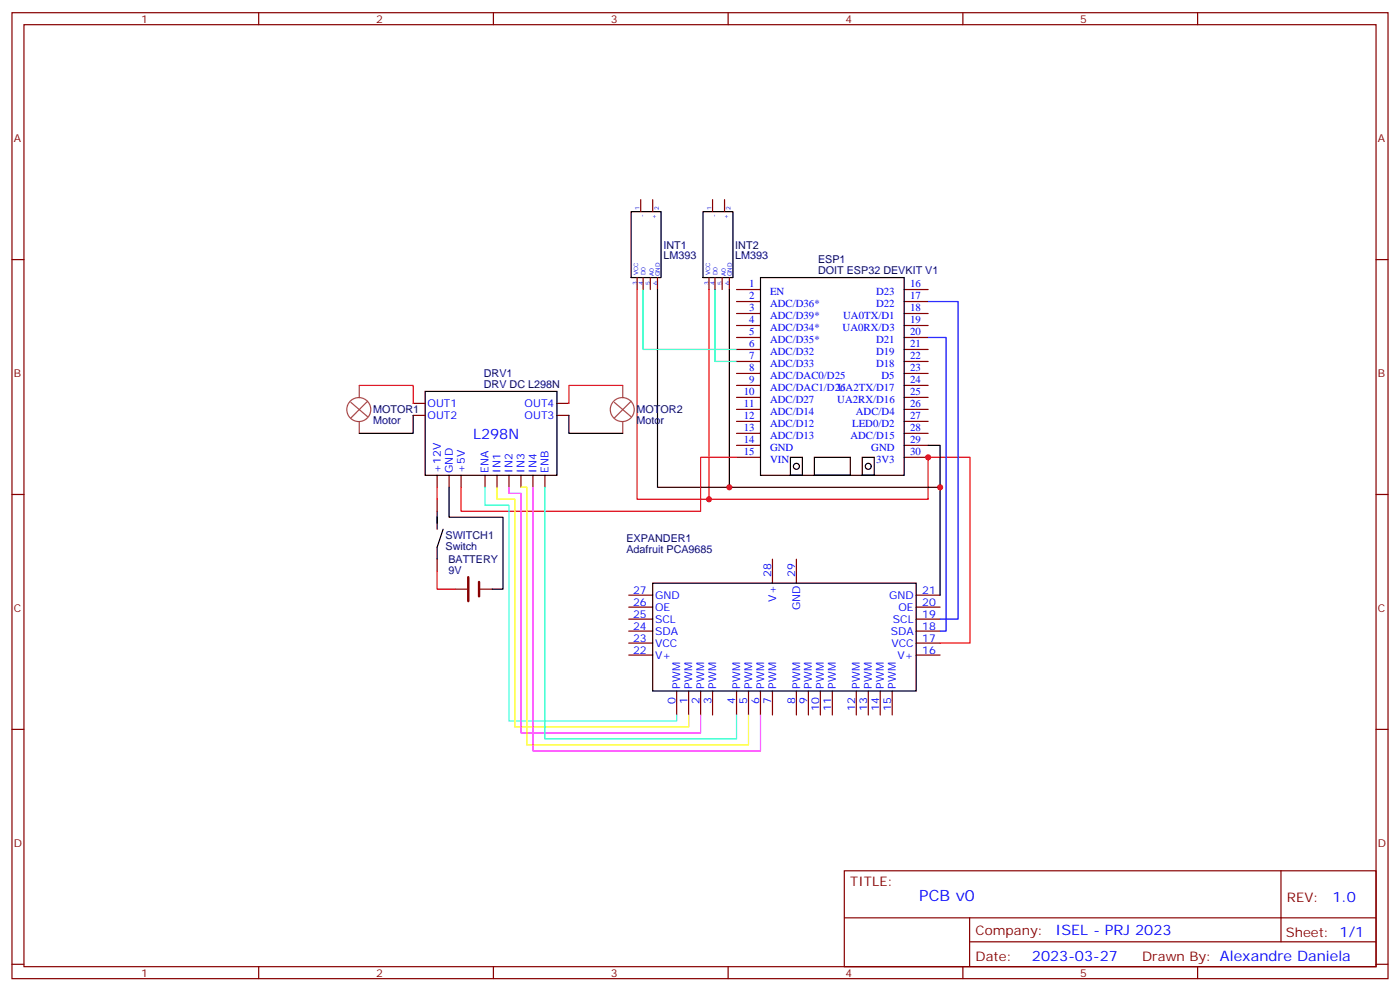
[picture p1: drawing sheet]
<svg xmlns="http://www.w3.org/2000/svg" width="412mm" height="292mm" viewBox="0 0 412 292" stroke-linecap="round" stroke-linejoin="round" font-family="sans-serif">
<g fill="none" stroke="#870000" stroke-width=".35">
<path d="M3.5 3.7h405.4v284.4h-405.4zM7.1 7.3h398.2v277.3h-398.2zM76.2 3.7v3.6M145.3 3.7v3.6M214.5 3.7v3.6M283.6 3.7v3.6M352.8 3.7v3.6M188.7 58.8v3.5M192.3 58.8v3.5M209.9 58.8v3.5M213.4 58.8v3.5M3.5 76.4h3.6"/>
<path d="M405.3 76.4h3.6M187.7 81.7v3.5M189.4 81.7v3.5M191.6 81.7v3.5M193.7 81.7v3.5M208.8 81.7v3.5M210.6 81.7v3.5M212.7 81.7v3.5M214.8 81.7v3.5M217 85.2h7M217 88.8h7M217 92.3h7"/>
<path d="M217 95.8h7M217 99.3h7M266.3 85.2h7.1M266.3 88.8h7.1M266.3 92.3h7.1M266.3 95.8h7.1M266.3 99.3h7.1M121.7 118.7h3.5M164 118.7h3.6M217 117h7M217 102.9h7M217 106.4h7"/>
<path d="M217 109.9h7M217 113.5h7M266.3 117h7.1M266.3 102.9h7.1M266.3 106.4h7.1M266.3 109.9h7.1M266.3 113.5h7.1M121.7 122.3h3.5M128.8 139.9v3.5M132.3 139.9v3.5M135.8 139.9v3.5M142.9 139.9v3.5"/>
<path d="M146.4 139.9v3.5M149.9 139.9v3.5M153.5 139.9v3.5M157 139.9v3.5M160.5 139.9v3.5M164 122.3h3.6M217 120.5h7M217 124h7M217 127.6h7M217 131.1h7M217 134.6h7M266.3 120.5h7.1"/>
<path d="M266.3 124h7.1M266.3 127.6h7.1M266.3 131.1h7.1M266.3 134.6h7.1M3.5 145.6h3.6M128.8 147v3.5M405.3 145.6h3.6M128.8 164.6v3.5M134.1 173.4h3.5M141.5 173.4h3.5M185.2 178.7h7.1M185.2 175.2h7.1"/>
<path d="M227.5 164.6v7.1M234.6 164.6v7.1M269.9 178.7h7M269.9 175.2h7M185.2 192.8h7.1M185.2 189.3h7.1M185.2 185.8h7.1M185.2 182.2h7.1M269.9 192.8h7M269.9 189.3h7M269.9 185.8h7M269.9 182.2h7"/>
<path d="M3.5 214.7h3.6M199.3 203.4v7.1M202.8 203.4v7.1M206.4 203.4v7.1M209.9 203.4v7.1M217 203.4v7.1M220.5 203.4v7.1M224 203.4v7.1M227.5 203.4v7.1M234.6 203.4v7.1M238.1 203.4v7.1M241.7 203.4v7.1"/>
<path d="M245.2 203.4v7.1M252.2 203.4v7.1M255.8 203.4v7.1M259.3 203.4v7.1M262.8 203.4v7.1M405.3 214.7h3.6M248.7 256.3h156.6v28.3h-156.6zM377.3 256.4v20.8M248.7 270.2h156.5M285.6 277.2h119.6M285.6 270.2v14.1M3.5 283.8h3.6"/>
<path d="M76.2 284.6v3.5M145.3 284.6v3.5M214.5 284.6v3.5M283.6 284.6v3.5M352.8 284.6v3.5M405.3 283.8h3.6"/>
</g>
<g fill="none" stroke="#000" stroke-width=".35">
<path d="M185.9 81.7v-19.4h8.8v19.4h-8.8M193.7 85.2v58.2h21.1M207.1 81.7v-19.4h8.8v19.4h-8.8M214.8 85.2v58.2h62.1v-12.3h-3.5M224 81.7h42.3v58.2h-42.3zM125.2 115.2h38.8v24.7h-38.8zM121.7 122.3v5.3h-15.9M167.6 122.3v5.3h15.8M232.8 134.6h3.6v5.3h-3.6zM239.9 134.6h10.6v5.3h-10.6zM254 134.6h3.5v5.3h-3.5zM128.8 150.5v5.3"/>
<path d="M130.5 155.8l-1.7 5.3v3.5M132.3 143.4v8.9h15.9v21.1h-3.2M276.9 143.4v31.8M192.3 171.7h77.6v31.7h-77.6z"/>
<circle cx="234.6" cy="137.3" r=".88"/>
<circle cx="255.8" cy="137.3" r=".88"/>
</g>
<path d="M187.7 85.2v61.8h85.7v-12.4h12.4v54.7h-8.9M208.8 85.2v61.8M105.8 113.5h15.9v5.2M183.4 113.5h-15.8v5.2M217 134.6h-10.6v15.9h-70.6v-7.1M128.8 143.4v3.6M128.8 168.1v5.3h5.3" fill="none" stroke="#f00" stroke-width=".35"/>
<path d="M189.4 85.2v17.7h27.6M210.6 85.2v21.2h6.4" fill="none" stroke="#0f0" stroke-width=".35"/>
<g fill="none" stroke="#a64a4a" stroke-width=".35">
<path d="M103.4 118.4l4.9 4.3M105.8 113.5v3.4M108.3 118.1l-4.9 4.9M181 118.4l4.9 4.3M183.4 113.5v3.4M185.9 118.1l-4.9 4.9M105.8 124.1v3.5M183.4 124.1v3.5"/>
<circle cx="105.7" cy="120.6" r="3.5"/>
<circle cx="183.3" cy="120.6" r="3.5"/>
</g>
<path d="M137.9 169.9v7.1M141.1 171.3v4.2" fill="none" stroke="#870000" stroke-width=".71"/>
<path d="M273.4 99.3h5.3v86.5h-1.8M273.4 88.8h8.8v93.4h-5.3" fill="none" stroke="#00f" stroke-width=".35"/>
<path d="M142.9 143.4v5.3h7v63.5h49.4v-1.7M160.5 143.4v74.1h56.5v-7" fill="none" stroke="#0ff" stroke-width=".35"/>
<path d="M146.4 143.4v3.6h5.3v67h51.1v-3.5M153.5 143.4h1.7v75.9h65.3v-8.8" fill="none" stroke="#ff0" stroke-width=".35"/>
<path d="M149.9 143.4v1.8h3.6v70.6h52.9v-5.3M157 143.4v77.7h67v-10.6" fill="none" stroke="#f0f" stroke-width=".35"/>
<g fill="#c00">
<circle cx="208.8" cy="147" r=".88"/>
<circle cx="214.8" cy="143.4" r=".88"/>
<circle cx="276.9" cy="143.4" r=".88"/>
<circle cx="273.4" cy="134.6" r=".88"/>
</g>
<text font-size="4.6" fill="#00f" x="270.8" y="265.4">PCB v0</text>
<g font-size="4.2" fill="#00f">
<text x="139.3" y="129.3">L298N</text>
<text x="392.5" y="265.6">1.0</text>
<text x="310.9" y="275.2">ISEL - PRJ 2023</text>
<text x="304" y="283">2023-03-27</text>
</g>
<g font-size="3.9" fill="#800">
<text x="250.5" y="260.9">TITLE:</text>
<text x="379.1" y="265.6">REV:</text>
<text x="287.4" y="275.1">Company:</text>
<text x="378.7" y="275.7">Sheet: 1/1</text>
<text x="287.4" y="282.8">Date:</text>
<text x="336.4" y="282.9">Drawn By: Alexandre Daniela</text>
</g>
<g font-size="3.2" fill="#800">
<text x="41.6" y="6.7">1</text>
<text x="110.8" y="6.7">2</text>
<text x="179.9" y="6.7">3</text>
<text x="249.1" y="6.7">4</text>
<text x="318.2" y="6.7">5</text>
<text x="4.1" y="41.8">A</text>
<text x="405.9" y="41.8">A</text>
<text x="4.1" y="111">B</text>
<text x="405.9" y="111">B</text>
<text x="4.1" y="180.1">C</text>
<text x="405.9" y="180.1">C</text>
<text x="4.1" y="249.3">D</text>
<text x="405.9" y="249.3">D</text>
<text x="41.6" y="287.5">1</text>
<text x="110.8" y="287.5">2</text>
<text x="179.9" y="287.5">3</text>
<text x="249.1" y="287.5">4</text>
<text x="318.2" y="287.5">5</text>
</g>
<g font-size="3.2" fill="#000080">
<text x="195.4" y="76.3">LM393</text>
<text x="195.4" y="73.2">INT1</text>
<text x="216.6" y="76.3">LM393</text>
<text x="216.6" y="73.2">INT2</text>
<text x="241" y="77.4">ESP1</text>
<text x="241" y="80.6">DOIT ESP32 DEVKIT V1</text>
<text x="142.5" y="110.9">DRV1</text>
<text x="142.5" y="114.2">DRV DC L298N</text>
<text x="109.9" y="124.8">Motor</text>
<text x="109.9" y="121.7">MOTOR1</text>
<text x="187.5" y="124.8">Motor</text>
<text x="187.5" y="121.7">MOTOR2</text>
<text x="131.2" y="161.8">Switch</text>
<text x="131.2" y="158.7">SWITCH1</text>
<text x="184.5" y="159.6">EXPANDER1</text>
<text x="132.1" y="165.7">BATTERY</text>
<text x="184.5" y="162.8">Adafruit PCA9685</text>
<text x="132.1" y="168.8">9V</text>
</g>
<g font-size="3.2" fill="#00f">
<text x="220.7" y="84.5">1</text>
<text x="220.7" y="88.1">2</text>
<text x="226.8" y="86.8">EN</text>
<text x="258.1" y="86.8">D23</text>
<text x="268.1" y="84.5">16</text>
<text x="268.1" y="88.1">17</text>
<text x="220.7" y="91.6">3</text>
<text x="220.7" y="95.1">4</text>
<text x="226.8" y="90.3">ADC/D36*</text>
<text x="226.8" y="93.9">ADC/D39*</text>
<text x="248.4" y="93.9">UA0TX/D1</text>
<text x="258.1" y="90.3">D22</text>
<text x="268.1" y="91.6">18</text>
<text x="268.1" y="95.1">19</text>
<text x="220.7" y="98.6">5</text>
<text x="226.8" y="97.4">ADC/D34*</text>
<text x="226.8" y="100.9">ADC/D35*</text>
<text x="248.2" y="97.4">UA0RX/D3</text>
<text x="258.1" y="100.9">D21</text>
<text x="268.1" y="98.6">20</text>
<text x="220.7" y="102.2">6</text>
<text x="220.7" y="105.7">7</text>
<text x="226.8" y="104.5">ADC/D32</text>
<text x="226.8" y="108">ADC/D33</text>
<text x="258.1" y="104.5">D19</text>
<text x="258.1" y="108">D18</text>
<text x="268.1" y="102.2">21</text>
<text x="268.1" y="105.7">22</text>
<text x="220.7" y="109.2">8</text>
<text x="220.7" y="112.7">9</text>
<text x="226.8" y="111.5">ADC/DAC0/D25</text>
<text x="259.7" y="111.5">D5</text>
<text x="268.1" y="109.2">23</text>
<text x="268.1" y="112.7">24</text>
<text x="125.9" y="119.8">OUT1</text>
<text x="154.5" y="119.8">OUT4</text>
<text x="219.1" y="116.3">10</text>
<text x="219.1" y="119.8">11</text>
<text x="226.8" y="118.6">ADC/D27</text>
<text x="226.8" y="115">ADC/DAC1/D26</text>
<text x="246.6" y="118.6">UA2RX/D16</text>
<text x="246.8" y="115">UA2TX/D17</text>
<text x="268.1" y="116.3">25</text>
<text x="268.1" y="119.8">26</text>
<text x="125.9" y="123.3">OUT2</text>
<text x="154.5" y="123.3">OUT3</text>
<text x="219.1" y="123.3">12</text>
<text x="226.8" y="122.1">ADC/D14</text>
<text x="226.8" y="125.6">ADC/D12</text>
<text x="251" y="125.6">LED0/D2</text>
<text x="252.1" y="122.1">ADC/D4</text>
<text x="268.1" y="123.3">27</text>
<text x="219.1" y="126.9">13</text>
<text x="219.1" y="130.4">14</text>
<text x="226.8" y="129.2">ADC/D13</text>
<text x="250.5" y="129.2">ADC/D15</text>
<text x="268.1" y="126.9">28</text>
<text x="268.1" y="130.4">29</text>
<text x="219.1" y="133.9">15</text>
<text x="226.8" y="132.7">GND</text>
<text x="226.8" y="136.2">VIN</text>
<text x="256.7" y="132.7">GND</text>
<text x="258.1" y="136.2">3V3</text>
<text x="268.1" y="133.9">30</text>
<text x="129.8" y="139.2" transform="rotate(-90 129.8 139.2)">+12V</text>
<text x="133.3" y="139.2" transform="rotate(-90 133.3 139.2)">GND</text>
<text x="136.9" y="139.2" transform="rotate(-90 136.9 139.2)">+5V</text>
<text x="143.9" y="139.2" transform="rotate(-90 143.9 139.2)">ENA</text>
<text x="147.5" y="139.2" transform="rotate(-90 147.5 139.2)">IN1</text>
<text x="151" y="139.2" transform="rotate(-90 151 139.2)">IN2</text>
<text x="154.5" y="139.2" transform="rotate(-90 154.5 139.2)">IN3</text>
<text x="158" y="139.2" transform="rotate(-90 158 139.2)">IN4</text>
<text x="161.6" y="139.2" transform="rotate(-90 161.6 139.2)">ENB</text>
<text x="227.2" y="169.9" transform="rotate(-90 227.2 169.9)">28</text>
<text x="234.2" y="169.9" transform="rotate(-90 234.2 169.9)">29</text>
<text x="186.5" y="178.4">26</text>
<text x="186.5" y="174.8">27</text>
<text x="193" y="179.8">OE</text>
<text x="193" y="176.2">GND</text>
<text x="228.6" y="177.1" transform="rotate(-90 228.6 177.1)">V+</text>
<text x="235.7" y="179.6" transform="rotate(-90 235.7 179.6)">GND</text>
<text x="261.9" y="176.2">GND</text>
<text x="264.7" y="179.8">OE</text>
<text x="271.6" y="178.4">20</text>
<text x="271.6" y="174.8">21</text>
<text x="186.5" y="185.4">24</text>
<text x="186.5" y="181.9">25</text>
<text x="193" y="183.3">SCL</text>
<text x="263" y="183.3">SCL</text>
<text x="271.6" y="185.4">18</text>
<text x="271.6" y="181.9">19</text>
<text x="186.5" y="188.9">23</text>
<text x="193" y="190.4">VCC</text>
<text x="193" y="186.8">SDA</text>
<text x="262.4" y="186.8">SDA</text>
<text x="262.6" y="190.4">VCC</text>
<text x="271.6" y="188.9">17</text>
<text x="186.5" y="192.5">22</text>
<text x="193" y="193.9">V+</text>
<text x="264.4" y="193.9">V+</text>
<text x="271.6" y="192.5">16</text>
<text x="200.4" y="202.7" transform="rotate(-90 200.4 202.7)">PWM</text>
<text x="203.9" y="202.7" transform="rotate(-90 203.9 202.7)">PWM</text>
<text x="207.4" y="202.7" transform="rotate(-90 207.4 202.7)">PWM</text>
<text x="211" y="202.7" transform="rotate(-90 211 202.7)">PWM</text>
<text x="218" y="202.7" transform="rotate(-90 218 202.7)">PWM</text>
<text x="221.5" y="202.7" transform="rotate(-90 221.5 202.7)">PWM</text>
<text x="225.1" y="202.7" transform="rotate(-90 225.1 202.7)">PWM</text>
<text x="228.6" y="202.7" transform="rotate(-90 228.6 202.7)">PWM</text>
<text x="235.7" y="202.7" transform="rotate(-90 235.7 202.7)">PWM</text>
<text x="239.2" y="202.7" transform="rotate(-90 239.2 202.7)">PWM</text>
<text x="242.7" y="202.7" transform="rotate(-90 242.7 202.7)">PWM</text>
<text x="246.2" y="202.7" transform="rotate(-90 246.2 202.7)">PWM</text>
<text x="253.3" y="202.7" transform="rotate(-90 253.3 202.7)">PWM</text>
<text x="256.8" y="202.7" transform="rotate(-90 256.8 202.7)">PWM</text>
<text x="260.3" y="202.7" transform="rotate(-90 260.3 202.7)">PWM</text>
<text x="263.9" y="202.7" transform="rotate(-90 263.9 202.7)">PWM</text>
<text x="199" y="207.2" transform="rotate(-90 199 207.2)">0</text>
<text x="202.5" y="207.2" transform="rotate(-90 202.5 207.2)">1</text>
<text x="206" y="207.2" transform="rotate(-90 206 207.2)">2</text>
<text x="209.5" y="207.2" transform="rotate(-90 209.5 207.2)">3</text>
<text x="216.6" y="207.2" transform="rotate(-90 216.6 207.2)">4</text>
<text x="220.1" y="207.2" transform="rotate(-90 220.1 207.2)">5</text>
<text x="223.7" y="207.2" transform="rotate(-90 223.7 207.2)">6</text>
<text x="227.2" y="207.2" transform="rotate(-90 227.2 207.2)">7</text>
<text x="234.2" y="207.2" transform="rotate(-90 234.2 207.2)">8</text>
<text x="237.8" y="207.2" transform="rotate(-90 237.8 207.2)">9</text>
<text x="241.3" y="209.2" transform="rotate(-90 241.3 209.2)">10</text>
<text x="244.8" y="209.2" transform="rotate(-90 244.8 209.2)">11</text>
<text x="251.9" y="209.2" transform="rotate(-90 251.9 209.2)">12</text>
<text x="255.4" y="209.2" transform="rotate(-90 255.4 209.2)">13</text>
<text x="258.9" y="209.2" transform="rotate(-90 258.9 209.2)">14</text>
<text x="262.5" y="209.2" transform="rotate(-90 262.5 209.2)">15</text>
</g>
<g font-size="1.8" fill="#00f">
<text x="188.4" y="61.9" transform="rotate(-90 188.4 61.9)">1</text>
<text x="189.8" y="63.8" transform="rotate(-90 189.8 63.8)">-</text>
<text x="193.3" y="64.4" transform="rotate(-90 193.3 64.4)">+</text>
<text x="194" y="61.9" transform="rotate(-90 194 61.9)">2</text>
<text x="209.5" y="61.9" transform="rotate(-90 209.5 61.9)">1</text>
<text x="211" y="63.8" transform="rotate(-90 211 63.8)">-</text>
<text x="214.5" y="64.4" transform="rotate(-90 214.5 64.4)">+</text>
<text x="215.2" y="61.9" transform="rotate(-90 215.2 61.9)">2</text>
<text x="187.7" y="83.9" transform="rotate(-90 187.7 83.9)">3</text>
<text x="188" y="81" transform="rotate(-90 188 81)">VCC</text>
<text x="189.4" y="83.9" transform="rotate(-90 189.4 83.9)">4</text>
<text x="190.1" y="81" transform="rotate(-90 190.1 81)">D0</text>
<text x="191.6" y="83.9" transform="rotate(-90 191.6 83.9)">5</text>
<text x="192.6" y="81.4" transform="rotate(-90 192.6 81.4)">A0</text>
<text x="193.7" y="83.9" transform="rotate(-90 193.7 83.9)">6</text>
<text x="194.4" y="81.4" transform="rotate(-90 194.4 81.4)">GND</text>
<text x="208.8" y="83.9" transform="rotate(-90 208.8 83.9)">3</text>
<text x="209.2" y="81" transform="rotate(-90 209.2 81)">VCC</text>
<text x="210.6" y="83.9" transform="rotate(-90 210.6 83.9)">4</text>
<text x="211.3" y="81" transform="rotate(-90 211.3 81)">D0</text>
<text x="212.7" y="83.9" transform="rotate(-90 212.7 83.9)">5</text>
<text x="213.8" y="81.4" transform="rotate(-90 213.8 81.4)">A0</text>
<text x="214.8" y="83.9" transform="rotate(-90 214.8 83.9)">6</text>
<text x="215.5" y="81.4" transform="rotate(-90 215.5 81.4)">GND</text>
</g>
</svg>
